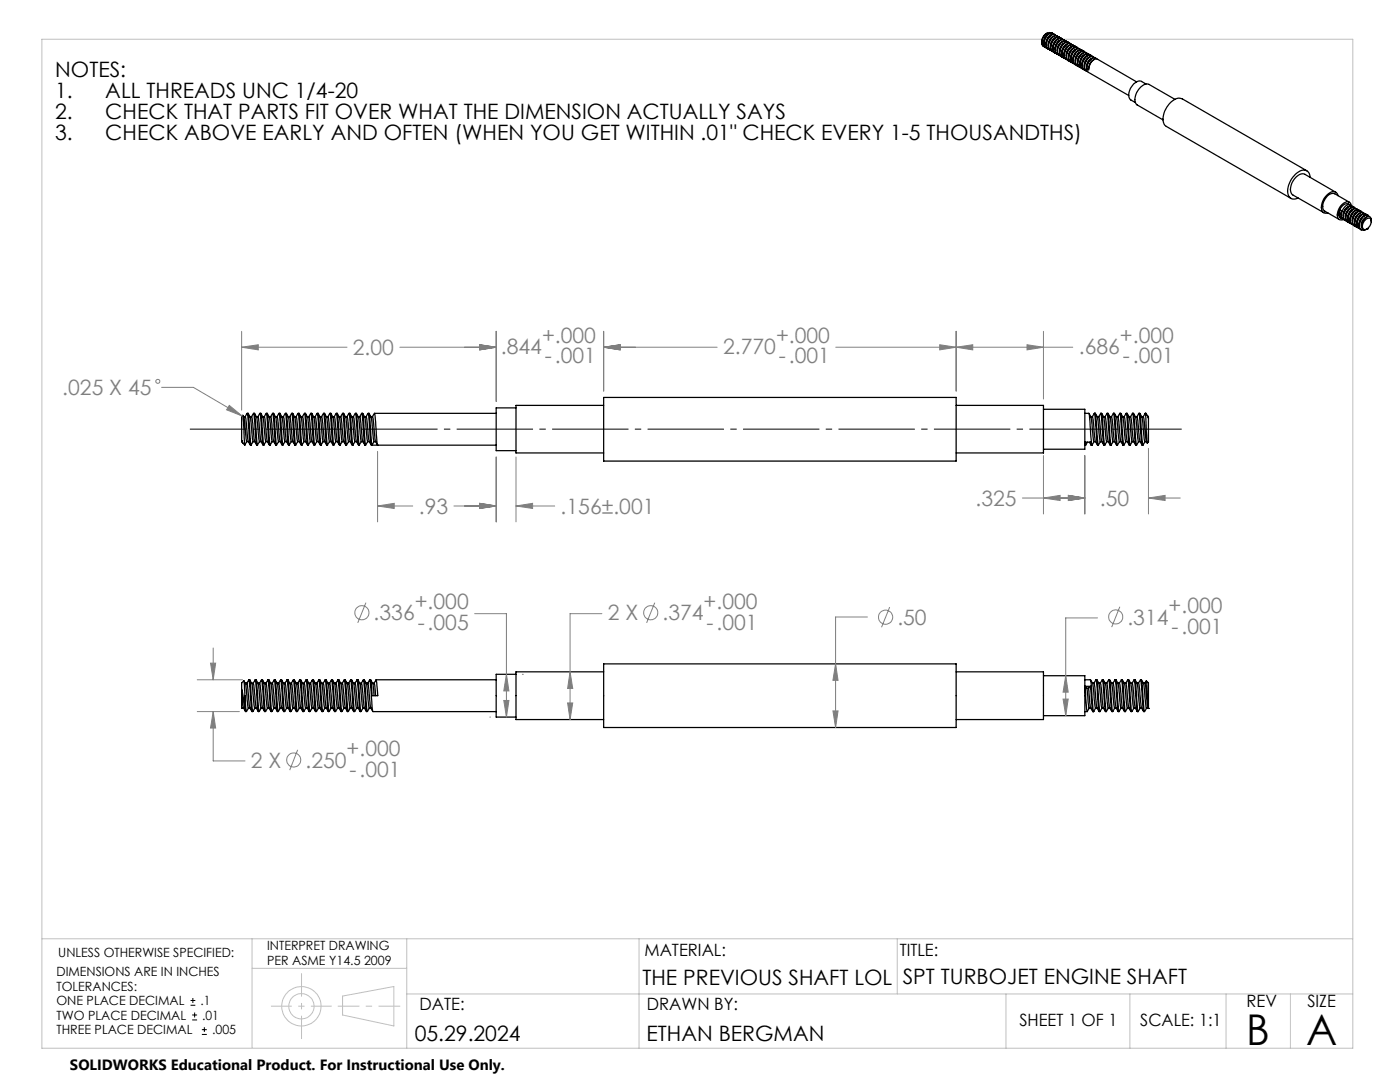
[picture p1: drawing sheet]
<svg xmlns="http://www.w3.org/2000/svg" width="279mm" height="216mm" viewBox="0 0 279 216" stroke-linecap="round" stroke-linejoin="round" font-family="sans-serif">
<g fill="none" stroke="#c0c0c0" stroke-width=".2">
<path d="M8.4 7.8h261.6v201.4h-261.6zM8.4 187.3h261.6M50.3 187.3v21.8M50.3 193.2h30.9M68.4 198.8l10.2-2v7.9l-10.2-2.2zM81.2 198.3h188.8M81.2 187.3v21.9M127.5 187.3v21.9M179.1 187.3v11M200.8 198.3v10.9M225.5 198.3v10.9M244.7 198.3v10.9"/>
<path d="M257.5 198.3v10.9"/>
<circle cx="60.2" cy="200.8" r="2.53"/>
<circle cx="60.2" cy="200.8" r="3.9"/>
</g>
<path d="M60.2 194.2v13.1" fill="none" stroke="#c0c0c0" stroke-width=".2" stroke-dasharray="15.2 1.3 1.3 1.3" stroke-dashoffset="10.6" stroke-linecap="butt"/>
<path d="M54.1 200.8h12.1" fill="none" stroke="#c0c0c0" stroke-width=".2" stroke-dasharray="15.2 1.3 1.3 1.3" stroke-dashoffset="11.1" stroke-linecap="butt"/>
<path d="M67.4 200.8h12.5" fill="none" stroke="#c0c0c0" stroke-width=".2" stroke-dasharray="15.2 1.3 1.3 1.3" stroke-dashoffset="10.9" stroke-linecap="butt"/>
<g fill="none" stroke="#000" stroke-width=".25">
<path d="M207.9 8.5l.1 .5 .2 .2M207.9 8.5v.1a.67 .67 0 0 0 .6 .7M208.2 9.2h.1M208.2 9.2l.1 .1M209 6.6a1.91 1.91 0 0 0-1.1 1.9M209.3 6.8a1.69 1.69 0 0 0-1 1.8M209.7 6.6a1.65 1.65 0 0 0-1.8 1.9M209.7 7a1.78 1.78 0 0 0-.9 1.8M210.1 6.7l-.1-.1a1.95 1.95 0 0 0-1.5 2.8l.2 .1M210.1 7.3a1.93 1.93 0 0 0-.9 1.8M210.3 6.8a.78 .78 0 0 0-1.3 .3 1.67 1.67 0 0 0-.2 2.5h.2M210.6 6.9h-.1a1.5 1.5 0 0 0-1.7 1.5 1.11 1.11 0 0 0 .4 1.4"/>
<path d="M210.6 7.5a1.82 1.82 0 0 0-.9 1.8M210.7 7.1l-.1-.1a1.11 1.11 0 0 0-1.4 .7 1.36 1.36 0 0 0 .2 2.1M211 7.2a1.55 1.55 0 0 0-1.7 1.4 1.16 1.16 0 0 0 .4 1.5M211 7.1v.1M211.1 7.8a1.78 1.78 0 0 0-1 1.8M211.2 7.3a.82 .82 0 0 0-1.3 .3 1.91 1.91 0 0 0-.4 2.3l.4 .2M211.5 7.4h-.1a1.86 1.86 0 0 0-1.7 2.5l.4 .4M211.5 8.1a1.76 1.76 0 0 0-1 1.7M211.6 7.6v-.1a1.08 1.08 0 0 0-1.5 .7 1.45 1.45 0 0 0 0 2.1l.2 .1M211.9 7.7l-.1-.1a1.92 1.92 0 0 0-1.7 2.3l.1 .3 .3 .4M211.9 8.3a1.82 1.82 0 0 0-.9 1.8M212.1 7.9l-.1-.1a1.13 1.13 0 0 0-1.5 .7 1.36 1.36 0 0 0 .2 2.1"/>
<path d="M212.3 7.9a1.5 1.5 0 0 0-1.7 1.5 1.11 1.11 0 0 0 .4 1.4M212.3 7.9h.1M212.4 8.6a1.93 1.93 0 0 0-.9 1.8M212.5 8.1l-.1-.1a1.05 1.05 0 0 0-1.4 .7 1.4 1.4 0 0 0 .2 2.2M212.8 8.2h-.1a1.86 1.86 0 0 0-1.6 2.5l.4 .4M212.9 8.9a1.68 1.68 0 0 0-1 1.7M213 8.4l-.1-.1a1.04 1.04 0 0 0-1.4 .7 1.5 1.5 0 0 0 0 2.1h.2M213.3 8.5l-.1-.1a1.87 1.87 0 0 0-1.7 2.6l.4 .4M213.3 9.1a1.82 1.82 0 0 0-1 1.8M213.4 8.6v-.1a1.13 1.13 0 0 0-1.5 .7 1.36 1.36 0 0 0 .2 2.2M213.6 8.7a1.58 1.58 0 0 0-1.6 1.5 1.11 1.11 0 0 0 .3 1.4M213.6 8.7h.1"/>
<path d="M213.7 9.3a1.93 1.93 0 0 0-.9 1.8M213.9 8.9l-.1-.1a1.07 1.07 0 0 0-1.5 .7 1.4 1.4 0 0 0 .2 2.2M214.1 9a1.2 1.2 0 0 0-1.5 1 1.28 1.28 0 0 0 .2 1.9M214.2 9.6a1.69 1.69 0 0 0-.9 1.8M214.3 9.2a.74 .74 0 0 0-1.3 .3 1.64 1.64 0 0 0-.1 2.4h.1M214.6 9.2h-.1a1.87 1.87 0 0 0-1.6 2.5l.3 .4M214.7 9.9a1.69 1.69 0 0 0-1 1.8M214.7 9.4v-.1a1.26 1.26 0 0 0-1.7 1.1 1.19 1.19 0 0 0 .5 1.8M215 9.5h-.1a1.58 1.58 0 0 0-1.6 1.4 1.11 1.11 0 0 0 .4 1.5M215 9.5h.1M215.1 10.1a1.93 1.93 0 0 0-1 1.8M215.2 9.7v-.1a1.06 1.06 0 0 0-1.5 .7 1.37 1.37 0 0 0 .2 2.2"/>
<path d="M215.5 9.8l-.1-.1a1.5 1.5 0 0 0-1.6 1.5 1.11 1.11 0 0 0 .3 1.4M215.5 10.4a1.82 1.82 0 0 0-.9 1.8M215.7 9.9a.74 .74 0 0 0-1.3 .3 1.64 1.64 0 0 0-.2 2.5h.1M215.9 10a1.2 1.2 0 0 0-1.5 1.1 1.3 1.3 0 0 0 .2 1.8M216 10.7a1.69 1.69 0 0 0-.9 1.8M216.1 10.2a.6 .6 0 0 0-1 0 1.95 1.95 0 0 0-.6 2.6l.3 .2M216.3 10.3a1.54 1.54 0 0 0-1.6 1.4 1.11 1.11 0 0 0 .3 1.5M216.3 10.2l.1 .1M216.5 10.9a1.87 1.87 0 0 0-1 1.8M216.5 10.4a1.08 1.08 0 0 0-1.5 .7 1.45 1.45 0 0 0 .1 2.1h.2M216.9 10.5h-.2a1.88 1.88 0 0 0-1.3 2.9h.1M216.9 13.7l.4 .2a1.82 1.82 0 0 1 1.7-2.1l7.8 4.5"/>
<path d="M216.9 11.2a1.82 1.82 0 0 0-1 1.8M217 10.7a.74 .74 0 0 0-1.3 .3 1.64 1.64 0 0 0-.2 2.4l.2 .1M217.3 10.8a1.2 1.2 0 0 0-1.6 1.1 1.39 1.39 0 0 0 .2 1.8M217.3 11.4a1.82 1.82 0 0 0-.9 1.8M217.5 11l-.1-.1a1.11 1.11 0 0 0-1.5 .7 1.4 1.4 0 0 0 .2 2.2M217.7 11a1.33 1.33 0 0 0-1.6 1.1l-.1 .4a1.06 1.06 0 0 0 .4 1.4M217.8 11.7a1.78 1.78 0 0 0-.9 1.8M217.9 11.2a.82 .82 0 0 0-1.3 .3 2.01 2.01 0 0 0-.4 2.3l.4 .2M218.2 11.3h-.1a1.86 1.86 0 0 0-1.6 2.5l.3 .4M218.2 12a1.8 1.8 0 0 0-.9 1.7h-.4M218.3 11.5a.74 .74 0 0 0-1.2 .3 1.72 1.72 0 0 0-.2 2.4l.1 .1M218.7 11.6l-.1-.1a1.58 1.58 0 0 0-1.7 1.5 1.31 1.31 0 0 0 .3 1.4l8 4.7"/>
<path d="M218.8 11.7v-.1a1.51 1.51 0 0 0-1.8 1.5l-.1 .6M228.7 16.8l-.9-.5a1.63 1.63 0 0 0-2 1 1.92 1.92 0 0 0-.1 2.7l.9 .5M234.5 19.8l-5.2-2.9a1.95 1.95 0 0 0-2.3 1.2 2.08 2.08 0 0 0 0 2.9l5.1 2.9M260.8 34.1l-24.9-14.4a2.39 2.39 0 0 0-2.7 1.3 3.8 3.8 0 0 0-.8 4l25.2 14.6M261.5 35.4a1.43 1.43 0 0 0-1-1.4 1.43 1.43 0 0 0-1.6 .5 4.7 4.7 0 0 0-1.8 4.3 1.26 1.26 0 0 0 2 .7M266.6 38.3l-6.2-3.5a1.97 1.97 0 0 0-2.3 1.3 2.13 2.13 0 0 0-.1 2.8l6.2 3.5M267 39.1a.99 .99 0 0 0-.7-.9 .99 .99 0 0 0-1 .4 3.2 3.2 0 0 0-1.4 3.6 .96 .96 0 0 0 1.1 .3M267.7 42.1l-.1 .7M267.8 43.6a1.26 1.26 0 0 1-.4-1.8l.4 .3a1.28 1.28 0 0 0 .3 1.7M269.1 41.3a1.73 1.73 0 0 0-1 1.8M269.3 40.4l-2.9-1.7a1.75 1.75 0 0 0-2.1 1.2 1.76 1.76 0 0 0 .1 2.2l2.9 1.7M269.3 44.5l.1 .1"/>
<path d="M269.4 40.9a1.24 1.24 0 0 0-1.9 .7 1.42 1.42 0 0 0 .1 1.9M269.5 41.5a1.87 1.87 0 0 0-1 1.8M269.6 41.1a.94 .94 0 0 0-1.5 .5 1.7 1.7 0 0 0-.1 2.1l.3 .2M269.7 41.1a.89 .89 0 0 0-.6-.8 .89 .89 0 0 0-1 .3 2.44 2.44 0 0 0-.9 3.2h.9M269.9 41.2a1.29 1.29 0 0 0-1.5 .9 1.37 1.37 0 0 0 .1 1.9M270 41.8a1.85 1.85 0 0 0-1 1.8M270.1 41.3a.72 .72 0 0 0-1.3 .3l-.3 .3a1.7 1.7 0 0 0 0 2.1l.2 .1M270.3 41.4a1.18 1.18 0 0 0-1.5 .9 1.41 1.41 0 0 0 .2 2M270.4 42.1a1.86 1.86 0 0 0-1 1.7M270.5 41.6a.98 .98 0 0 0-1.5 .6l-.2 .3a1.22 1.22 0 0 0 .4 1.9M270.7 41.7a1.42 1.42 0 0 0-1.6 1.1l-.1 .8a.82 .82 0 0 0 .4 .9M270.7 41.6l.1 .1"/>
<path d="M270.8 42.3a1.92 1.92 0 0 0-.9 1.8M271 41.8h-.1a.95 .95 0 0 0-1.4 .6 1.7 1.7 0 0 0-.2 2.1l.3 .1M271.2 41.9a1.15 1.15 0 0 0-1.4 .8 1.42 1.42 0 0 0 .1 2.1M271.3 42.6a1.8 1.8 0 0 0-1 1.7M271.4 42.1a.9 .9 0 0 0-1.5 .6l-.2 .3a1.17 1.17 0 0 0 .4 1.9M271.7 42.2h-.1a1.84 1.84 0 0 0-1.7 2l.1 .6 .3 .3M271.8 42.8a1.71 1.71 0 0 0-1 1.8M271.9 42.4a.98 .98 0 0 0-1.6 .5 1.7 1.7 0 0 0 0 2.1l.2 .2M272.1 42.4h-.1a1.86 1.86 0 0 0-1.7 1.9 1.04 1.04 0 0 0 .5 1M272.2 43.1a1.84 1.84 0 0 0-1 1.8M272.3 44.1a.77 .77 0 0 1 1.3-.3 1.6 1.6 0 0 1-1.4 2 1.12 1.12 0 0 1 .1-1.7zM272.3 42.6a.98 .98 0 0 0-1.5 .6 1.48 1.48 0 0 0 .1 2.2h.1"/>
<path d="M272.6 42.7h-.1a1.75 1.75 0 0 0-1.7 1.8 .93 .93 0 0 0 .4 1.1M272.7 42.9a.9 .9 0 0 0-1.4 .6 1.45 1.45 0 0 0 .1 2.1M272.7 43.3a1.65 1.65 0 0 0-.9 2.1M272.8 45.7h.1M273 43v-.1a1.72 1.72 0 0 0-1.7 1.8 1.08 1.08 0 0 0 .4 1.2M273.2 43.2a.73 .73 0 0 0-1.2 .2l-.5 .7a1.19 1.19 0 0 0 .4 1.8l.6-.1M273.6 43.7v.6M273.7 44.1a.66 .66 0 0 0-.9-.8 2.22 2.22 0 0 0-1 2.2 .61 .61 0 0 0 1 .2M120.5 79.3h70.3v12.7h-70.3zM48.2 87.8l.3 .6M48.2 87.8l.1 .3M48.2 88.1h.1"/>
<path d="M48.2 88.1l.2 .2M48.5 82.9a.83 .83 0 0 0-.3 .9v4M48.5 88.4l.4 .4M48.6 83.1h.3M48.6 83.2l.6 4.9M48.6 83.2l-.1-.3 .4 5.9M48.9 83.2l.7 4.9M49.2 88.1h.4l.4 .7M49.2 88.1l-.4 .7M49.3 82.5l-.4 .6M49.5 82.5l.6 6.3 .4-.7M49.5 82.5h-.1l.4 5.6 .2 .7h.1"/>
<path d="M49.5 82.5l.4 .7M49.9 83.1h.3M49.9 83.2l.6 4.9M50.2 83.2l.6 4.9M50.5 88.1h.3l.4 .7M50.6 82.5l-.4 .6M50.8 82.5h-.2l.5 5.6 .2 .7M50.8 82.5l.6 6.3h-.1M50.8 82.5l.4 .7M51.2 83.1h.3M51.2 83.2l.6 4.9M51.5 83.2l.6 4.9"/>
<path d="M51.8 88.1h.3l.4 .7M51.8 88.1l-.4 .7M51.9 82.5l-.4 .6M52 82.5h-.1l.5 5.6 .1 .7h.2l-.7-6.3M52.1 82.5l.4 .7M52.5 83.1h.2M52.5 83.2l.6 4.9M52.7 83.2l.7 4.9M53.1 88.1h.3l.4 .7M53.1 88.1l-.5 .7M53.1 82.5l-.4 .6M53.3 82.5l.6 6.3 .4-.7"/>
<path d="M53.3 82.5h-.1l.4 5.6 .2 .7M53.3 82.5l.4 .7M53.7 83.1h.3M53.7 83.2l.6 4.9M53.8 88.8h.1M54 83.2l.6 4.9M54.3 88.1h.3l.4 .7M54.4 82.5l-.4 .6M54.6 82.5l.6 6.3 .4-.7M54.6 82.5h-.2l.5 5.6 .1 .7h.2M54.6 82.5l.4 .7M55 83.1h.3"/>
<path d="M55 83.2l.6 4.9M55.3 83.2l.6 4.9M55.6 88.1h.3l.4 .7M55.7 82.5l-.4 .6M55.7 82.5l.5 5.6 .1 .7h.2M55.7 82.5h.1M55.8 82.5l.6 6.3 .5-.7M55.9 82.5l.4 .7M56.3 83.1h.3M56.3 83.2l.6 4.9M56.6 83.2l.6 4.9M56.9 88.1h.3l.4 .7"/>
<path d="M56.9 82.5l-.3 .6M57.1 82.5l.6 6.3M57.5 83.2l-.4-.7h-.1l.4 5.6 .2 .7h.1M57.5 83.1h.3M57.5 83.2l.6 4.9M57.8 83.2l.7 4.9M58.1 88.1h.4l.3 .7M58.1 88.1l-.4 .7M58.2 82.5l-.4 .6M58.2 82.5l.5 5.6 .1 .7h.2l-.6-6.3M58.2 82.5h.2M58.4 82.5l.4 .7"/>
<path d="M58.8 83.1h.3M58.8 83.2l.6 4.9M59.1 83.2l.6 4.9M59.4 88.1h.3l.4 .7M59.4 88.1l-.4 .7M59.5 82.5l-.4 .6M59.7 82.5l.6 6.3M60.1 83.2l-.4-.7h-.2l.5 5.6 .1 .7h.2M60.1 83.1h.3M60.1 83.2l.6 4.9M60.4 83.2l.6 4.9M60.7 88.1h.3l.4 .7"/>
<path d="M60.7 88.1l-.4 .7M60.7 82.5l-.3 .6M60.8 82.5l.4 5.6 .2 .7h.2M60.8 82.5h.1M60.9 82.5l.6 6.3 .4-.7M61 82.5l.3 .7M61.3 83.1h.3M61.3 83.2l.6 4.9M61.6 83.2l.7 4.9M61.9 88.1h.4l.4 .7M62 82.5l-.4 .6M62.2 82.5l.6 6.3"/>
<path d="M62.6 83.2l-.4-.7h-.1l.4 5.6 .2 .7M62.6 83.1h.3M62.6 83.2l.6 4.9M62.7 88.8h.1M62.9 83.2l.6 4.9M63.2 88.1h.3l.4 .7M63.2 88.1l-.4 .7M63.3 82.5l-.4 .6M63.5 82.5h-.2l.5 5.6 .1 .7h.2l-.6-6.3M63.5 82.5l.4 .7M63.9 83.1h.3M63.9 83.2l.6 4.9"/>
<path d="M64.2 83.2l.6 4.9M64.5 88.1h.3l.4 .7M64.5 88.1l-.4 .7M64.6 82.5l-.4 .6M64.7 82.5h-.1l.5 5.6 .1 .7M64.7 82.5l.7 6.3h-.2M64.8 82.5l.4 .7M65.2 83.1h.2M65.2 83.2l.6 4.9M65.4 83.2l.7 4.9M65.8 88.1h.3l.4 .7M65.8 88.1l-.5 .7"/>
<path d="M65.8 82.5l-.4 .6M66 82.5l.6 6.3 .4-.7M66 82.5h-.1l.4 5.6 .2 .7h.1M66 82.5l.4 .7M66.4 83.1h.3M66.4 83.2l.6 4.9M66.7 83.2l.6 4.9M67 88.1h.3l.4 .7M67.1 82.5l-.4 .6M67.3 82.5l.6 6.3 .4-.7M67.3 82.5h-.2l.5 5.6 .2 .7M67.3 82.5l.4 .7"/>
<path d="M67.7 83.1h.3M67.7 83.2l.6 4.9M67.8 88.8h.1M68 83.2l.6 4.9M68.3 88.1h.3l.4 .7M68.4 82.5l-.4 .6M68.5 82.5l.6 6.3 .5-.7M68.5 82.5h-.1l.5 5.6 .1 .7h.2M68.6 82.5l.4 .7M69 83.1h.3M69 83.2l.6 4.9M69.3 83.2l.6 4.9"/>
<path d="M69.6 88.1h.3l.4 .7M69.6 82.5l-.3 .6M69.7 82.5l.4 5.6 .2 .7h.1l-.6-6.3M69.7 82.5h.1M69.8 82.5l.4 .7M70.2 83.1h.3M70.2 83.2l.6 4.9M70.5 83.2l.7 4.9M70.8 88.1h.4l.3 .7M70.8 88.1l-.4 .7M70.9 82.5l-.4 .6M71.1 82.5l.6 6.3"/>
<path d="M71.5 83.2l-.4-.7h-.2l.5 5.6 .1 .7h.2M71.5 83.1h.3M71.5 83.2l.6 4.9M71.8 83.2l.6 4.9M72.1 88.1h.3l.4 .7M72.1 88.1l-.4 .7M72.2 82.5l-.4 .6M72.2 82.5l.5 5.6 .1 .7h.2M72.2 82.5h.2M72.4 82.5l.6 6.3 .4-.7M72.4 82.5l.4 .7M72.8 83.1h.3"/>
<path d="M72.8 83.2l.6 4.9M73.1 83.2l.6 4.9M73.4 88.1h.3l.4 .7M73.4 82.5l-.3 .6M73.6 82.5l.6 6.3 .4-.7M74 83.2l-.3-.7h-.2l.4 5.6 .2 .7h24.9M74 83.1h.3M74 83.2l.6 4.9M74.3 83.2l.7 4.9M74.6 88.1h.4l.4 .7M74.7 82.5l-.4 .6M74.8 82.5l.6 6.3"/>
<path d="M74.8 82.5h24.2M103 81.4h-4v8.5h4M120.5 80.9h-17.5v9.5h17.5M190.8 80.9h17.4v9.5h-17.4M208.2 81.7h8.3v7.9h-8.3M216.5 88.8h.2M216.5 82.5h.8M216.7 88.8l-.2-.6h1.2l.1 .6M217 88.2l-.3 .6M217.3 82.5a4.2 4.2 0 0 1 .7 2.8l.3 2.8M217.3 82.5l.6 6.3M217.4 88.2l.4 .6"/>
<path d="M217.7 83.1h.3l.2 .6 .4 4.4M217.8 88.8h.1M218.3 88.1l-.4 .7M218.3 88.1h.3M218.4 82.5l-.4 .7M218.4 82.5l.6 6.3M218.4 82.5h.1M218.4 82.5h.2M218.6 82.5l.4 .7M218.6 82.5l.6 6.3M218.6 88.1l.4 .7M219 83.1l.4 .2 .2 1.8a6.5 6.5 0 0 0 .7 3.7"/>
<path d="M219 83.2l.6 4.9M219 88.8h.2M219.6 88.1l-.4 .7M219.6 88.1h.3M219.7 82.5l-.4 .6M219.7 82.5l.6 6.3M219.7 82.5h.2M219.9 82.5l.2 .3a9.2 9.2 0 0 1 .5 3.9l.3 1.4M219.9 82.5l.6 6.3M220.2 83.1h.4l.1 .4 .5 4.6M220.3 88.8h.2M220.3 88.8h.1"/>
<path d="M220.9 88.1l-.4 .7M220.9 88.1h.3M220.9 82.5l-.4 .6M220.9 82.5l.7 6.3M220.9 82.5h.2M221.1 82.5l.4 .7M221.1 82.5l.7 6.3M221.2 88.1l.4 .7M221.5 83.1h.3l.2 .6 .4 4.4M221.5 83.2l.6 4.9M221.6 88.8h.2M222.1 88.1l-.3 .7"/>
<path d="M222.1 88.1h.3M222.2 82.5l-.4 .7M222.2 82.5l.6 6.3M222.2 82.5h.2M222.2 82.5h.1M222.4 82.5a5.4 5.4 0 0 1 .7 3.2l.3 2.4M222.4 82.5l.6 6.3M222.4 88.1l.4 .7h.2M222.8 83.1h.3l.1 .2 .5 4.8M223.4 88.1l-.4 .7M223.4 88.1h.3M223.5 82.5l-.4 .7"/>
<path d="M223.5 82.5l.6 6.3M223.5 82.5h.2M223.7 82.5l.4 .7M223.7 82.5l.6 6.3M223.7 88.1l.4 .7M224 83.1h.4l.1 .4 .1 1.4a10.2 10.2 0 0 0 .6 3.6l.2 .3M224.1 83.2l.6 4.9M224.1 88.8h.2M224.1 88.8h.1M224.7 88.1l-.4 .7M224.7 88.1h.3M224.8 82.5l-.5 .6"/>
<path d="M224.8 82.5l.6 6.3M224.8 82.5h.1M224.9 82.5a5.4 5.4 0 0 1 .7 3.4l.4 2.2M224.9 82.5l.7 6.3M225.3 83.1h.3M225.4 88.8h.2M225.6 83.2l.6 4.9M226 88.1l-.4 .7M226 88.1h.2M226 82.5l-.4 .6M226 82.5l.7 6.3M226 82.5h.2"/>
<path d="M226 82.5h.1M226.2 82.5l.4 .7M226.2 82.5l.6 6.3M226.2 88.1l.5 .7M226.6 83.1h.3l.1 .2 .5 4.8M226.6 83.2l.6 4.9M226.7 88.8h.1M227.2 88.1l-.4 .7M227.2 88.1h.3M227.3 82.5l-.4 .7M227.3 82.5l.6 6.3M227.3 82.5h.2"/>
<path d="M227.5 82.5a4.2 4.2 0 0 1 .6 2.9l.4 2.7M227.5 82.5l.6 6.3M227.5 88.1l.4 .7M227.9 83.1h.3M227.9 88.8h.2M228.2 83.1l.6 5M228.5 88.1h.3M228.5 88.1l-.4 .7M228.6 82.5l-.5 .6M228.6 82.5h.1M228.6 82.5l.4 5.9 .2-.2v-4.7M228.6 82.5l.5 .5 .1 .5"/>
<path d="M228.8 88.1l.2 .3M229 82.9l.2 .6M229.1 83.1l.1 .1M48.2 137.5l.7 3.5M48.2 137.5v-.4a1.02 1.02 0 0 1 .5-1.2l.2 2.9M48.2 137.9l.4 3.4M48.2 137.5v.4M48.2 137.9v3.2M48.7 135.9l.1 .1a8.9 8.9 0 0 1 .5 3.6l.3 1.7h.3l.4 .7M48.9 138.8l.2 3.1 .5-.6M48.9 138.8v2.2M49 136.3h.2"/>
<path d="M49.2 136.3l.7 5M49.6 135.7l-.4 .8M49.8 135.6h-.1l.4 5.5 .1 .8 .2 .1M50.2 136.3h.3M50.5 136.3l.7 5M50.9 135.7l-.4 .8M51.1 135.6h-.2l.5 5.5 .1 .8 .2 .1M51.5 136.3h.3M51.8 136.3l.6 5M52.1 135.7l-.3 .8M52.4 135.6h-.2l.5 5.5 .1 .8 .2 .1M52.8 136.3h.3"/>
<path d="M53.1 136.3l.6 5M53.4 135.7l-.4 .8M53.6 135.6h-.1l.4 5.5 .1 .8 .3 .1M53.7 135.6l.1 .4a8.9 8.9 0 0 1 .6 3.6l.2 1.7h.4l.4 .7M53.7 135.6l.6 6.4M54 136.3h.3M54.3 136.3l.7 5M54.7 135.7l-.4 .8M54.9 135.6h-.1l.4 5.5 .1 .8 .2 .1M55.3 136.3h.3M55.6 136.3l.6 5M56 135.7l-.4 .8"/>
<path d="M56.2 135.6h-.2l.5 5.5 .1 .8 .2 .1M56.2 135.6l.2 .4a8.9 8.9 0 0 1 .5 3.6l.3 1.7h.3l.4 .7M56.2 135.6l.6 6.4M56.6 136.3h.3M56.9 136.3l.6 5M57.2 135.7l-.4 .8M57.4 135.6h-.1l.4 5.5 .2 .8 .2 .1M57.9 136.3h.2M58.1 136.3l.7 5M58.5 135.7l-.4 .8M58.7 135.6h-.1l.4 5.5 .1 .8 .2 .1M58.7 135.6l.2 .4a8.9 8.9 0 0 1 .6 3.6l.2 1.7h.3l.4 .7"/>
<path d="M58.7 135.6l.6 6.4M59.1 136.3h.3M59.4 136.3l.6 5M59.8 135.7l-.4 .8M60 135.6h-.2l.5 5.5 .1 .8 .2 .1M60 135.6l.2 .4a8.9 8.9 0 0 1 .5 3.6l.3 1.7-.4 .7-.1-.8zM60.4 136.3h.3M60.7 136.3l.6 5M61 135.7l-.4 .8M61.2 135.6h-.1l.5 5.5 .1 .8 .2 .1M61.7 136.3h.2M61.9 136.3l.7 5"/>
<path d="M62.3 135.7l-.4 .8M62.5 135.6h-.1l.4 5.5 .1 .8 .2 .1M62.9 136.3h.3M63.2 136.3l.7 5M63.6 135.7l-.4 .8M63.8 135.6h-.2l.5 5.5 .1 .8 .2 .1M64.2 136.3h.3M64.5 136.3l.6 5M64.8 135.7l-.3 .8M65.1 135.6h-.2l.5 5.5 .1 .8 .2 .1M65.5 136.3h.3M65.8 136.3l.6 5"/>
<path d="M66.1 135.7l-.4 .8M66.3 135.6h-.1l.4 5.5 .1 .8 .3 .1M66.7 136.3h.3M67 136.3l.7 5M67.4 135.7l-.4 .8M67.6 135.6h-.1l.4 5.5 .1 .8 .2 .1M67.6 135.6l.2 .4a8.9 8.9 0 0 1 .6 3.6l.2 1.7h.3l.4 .7M67.6 135.6l.6 6.4M68 136.3h.3M68.3 136.3l.6 5M68.7 135.7l-.4 .8M68.9 135.6h-.2l.5 5.5 .1 .8 .2 .1"/>
<path d="M69.3 136.3h.3M69.6 136.3l.6 5M69.9 135.7l-.4 .8M70.1 135.6h-.1l.4 5.5 .2 .8 .2 .1M70.2 135.6l.1 .4a8.9 8.9 0 0 1 .6 3.6l.3 1.7h.3l.4 .7M70.2 135.6l.6 6.4M70.6 136.3h.2M70.8 136.3l.7 5M71.2 135.7l-.4 .8M71.4 135.6h-.1l.4 5.5 .1 .8 .2 .1M71.8 136.3h.3M72.1 136.3l.6 5"/>
<path d="M72.5 135.7l-.4 .8M72.7 135.6h-.2l.5 5.5 .1 .8 .2 .1M72.7 135.6l.2 .4a8.9 8.9 0 0 1 .5 3.6l.3 1.7h.3l.4 .7M72.7 135.6l.6 6.4M73.1 136.3h.3M73.4 136.3l.6 5M73.7 135.7l-.4 .8M73.9 135.6h-.1l.6 6.4h24.6M74.4 136.3h.2M74.6 136.3l.4 2.5M75 135.7l-.4 .8M99 135.6h-23.9l.3 3.2h-1.1l-.3-3.2a4.9 4.9 0 0 1 .6 3.2"/>
<path d="M103 134.5h-4v8.6h4M120.5 132.5h70.3v12.7h-70.3zM120.5 134.1h-17.5v9.5h17.5M190.8 134.1h17.4v9.5h-17.4M208.2 134.8h8.3v8h-8.3M216.5 135.6h1.1M216.5 136.9l.5 5.1h-.5M216.5 136.9h1.2M216.5 136.9l.4 .4M216.9 137.3l.5 4M216.9 137.3h.3M217.2 137.3l.5 4"/>
<path d="M217.6 135.6a5.4 5.4 0 0 1 .7 3.3l.4 2.4M217.6 135.6l.7 6.4h-.2M217.7 136.9l.4 5.1M217.7 136.9l-.5 .4M218 136.3h.3M218.3 136.3l.6 5M218.7 135.6l-.4 .7M218.7 135.6l.7 6.3M218.7 135.6h.2M218.9 135.6l.6 6.4h-.1l-.5-.7M218.9 135.6l.2 .4a9.2 9.2 0 0 1 .6 3.9l.2 1.4M219.3 136.3h.3"/>
<path d="M219.6 136.3l.6 5M220 135.6l-.4 .7M220 135.6l.6 6.4M220 135.6h.2M220.2 135.6l.6 6.4h-.2l-.4-.7M220.2 135.6a4.2 4.2 0 0 1 .6 2.9l.4 2.8M220.6 136.3h.3M220.9 136.3l.6 5M221.3 135.6l.6 6.4-.4-.7h-.3M221.3 135.6l-.5 .7M221.3 135.6h.1M221.3 135.6l-.1 .1"/>
<path d="M221.4 135.6a5.4 5.4 0 0 1 .7 3.3l.4 2.4M221.4 135.6l.7 6.4h-.2M221.8 136.3h.3M222.5 135.6l-.4 .7 .2 .9 .4 4.1M222.5 135.7l.6 6.3M222.5 135.6h.2M222.7 135.6l.6 6.4h-.1l-.5-.7h-.2M222.7 135.6a4.6 4.6 0 0 1 .7 3l.3 2.7M223.1 136.3h.3l.1 .4 .5 4.6M223.8 135.6l-.4 .7M223.8 135.6l.6 6.4M223.8 135.6h.2"/>
<path d="M224 135.6l.6 6.4h-.2l-.4-.7M224 135.6a5.5 5.5 0 0 1 .7 3.5l.3 2.2M224.7 136.3l.6 5M225.1 135.6l-.5 .7h-.2M225.1 135.6l.6 6.4M225.1 135.6h.1M225.2 135.6a5.2 5.2 0 0 1 .8 3.3l.3 2.4M225.2 135.6l.7 6.4h-.2M225.6 136.3h.4M226 136.3l.6 5M226.3 135.6l-.4 .7M226.3 135.7l.6 6.3"/>
<path d="M226.3 135.6h.2M226.5 135.6a4.2 4.2 0 0 1 .7 3l.3 2.7M226.5 135.6l.7 6.4h-.2M226.9 136.3h.3M227.6 135.6l-.4 .7M227.6 135.7l.6 6.3M227.6 135.6h.2M227.8 135.6l.6 6.4h-.2a5.5 5.5 0 0 1-.7-3.4l-.3-2.3M227.8 135.6a5.3 5.3 0 0 1 .7 3.4l.3 2.3M228.2 136.3h.3M228.5 136.3l.3-.4 .4 5.4M228.5 136.3l.6 5"/>
<path d="M228.8 135.9a1.13 1.13 0 0 1 .4 1.2v4.3M48.2 141.1l.1 .2h.3l.4 .7M48.2 141.1l.1 .3M48.2 141.4h.1M48.3 141.3v.1M48.9 141l.1 .9 .2 .1M50.4 142l-.6-6.4 .2 .4a8.9 8.9 0 0 1 .6 3.6l.2 1.7h.4l.3 .7M50.9 141.3l-.4 .7M52.1 141.3l-.4 .7-.6-6.4 .2 .4a8.9 8.9 0 0 1 .6 3.6l.2 1.7h.3l.4 .7M53 142l-.6-6.4 .2 .4a8.9 8.9 0 0 1 .5 3.6l.3 1.7h.3l.4 .7M53.4 141.3l-.4 .7M54.7 141.3l-.4 .7"/>
<path d="M55.9 141.3h.3l.4 .7M55.9 141.3l-.2-1.7a8.2 8.2 0 0 0-.8-4l.6 6.4M56 141.3l-.4 .7M57.2 141.3l-.4 .7M58.5 141.3h.3l.4 .7M58.5 141.3l-.3-1.7a8.2 8.2 0 0 0-.7-4l.6 6.4M58.5 141.3l-.4 .7M59.8 141.3l-.4 .7M61 141.3h.3l.4 .7M61.9 142l-.6-6.4 .2 .4a8.9 8.9 0 0 1 .5 3.6l.3 1.7h.3l.4 .7M62.3 141.3l-.4 .7M63.6 141.3l-.5 .7-.6-6.4 .2 .4a8.9 8.9 0 0 1 .6 3.6l.2 1.7h.4l.3 .7"/>
<path d="M64.4 142l-.6-6.4 .2 .4a8.9 8.9 0 0 1 .6 3.6l.2 1.7h.3l.4 .7M64.8 141.3l-.3 .7M66.1 141.3l-.4 .7-.6-6.4 .2 .4a8.9 8.9 0 0 1 .5 3.6l.3 1.7h.3l.4 .7M67 142l-.6-6.4 .1 .4a8.9 8.9 0 0 1 .6 3.6l.2 1.7h.4l.4 .7M67.4 141.3l-.4 .7M68.7 141.3l-.4 .7M69.9 141.3h.3l.4 .7M69.9 141.3l-.3-1.7a8.2 8.2 0 0 0-.7-4l.6 6.4M69.9 141.3l-.4 .7M71.2 141.3l-.4 .7M72.4 141.3h.3l.4 .7M72.4 141.3l-.2-1.7a8.2 8.2 0 0 0-.8-4l.6 6.4"/>
<path d="M72.5 141.3l-.4 .7M73.7 141.3l-.4 .7M217.4 141.3h.3l.4 .7M217.4 141.3l-.4 .7M218.1 142h.1M218.7 141.3l-.4 .7M218.7 141.3h.3M219.9 141.3l-.4 .7M219.9 141.3h.3M221.2 141.3l-.4 .7M222.5 141.3l-.4 .7M223.7 141.3l-.4 .7"/>
<path d="M223.7 141.3h.3M225 141.3h.3l.4 .7M225 141.3l-.4 .7M226.3 141.3h.3l.4 .7M226.3 141.3l-.4 .7M227.5 141.3l-.3 .7M227.5 141.3h.4M228.8 141.3l-.4 .7M228.8 141.3l.3 .1M229.2 141.4h.1"/>
</g>
<g fill="none" stroke="#808080" stroke-width=".2">
<path d="M32.2 77.3h6.4l9.7 5.7M48.2 69.3l3.3-.5v1zM48.2 69.3h21.1M48.2 66.1v15.7M79.8 69.3h19.2M95.7 68.8l3.3 .5-3.3 .5zM99 66.1v14M120.5 69.3l3.3-.5v1zM120.5 66.1v11.9M120.5 69.3h22.6M166.8 69.3h47.3M187.5 68.8l3.3 .5-3.3 .5z"/>
<path d="M190.8 69.3l3.3-.5v1zM190.8 66.1v11.9M205 68.8l3.2 .5-3.2 .5zM208.2 66.1v13.5M45.8 80.9l2.5 2.1-3.1-1.2zM75.4 90.1v14M99 91.2v12.9M103 91.2v12.9M204 99.4h12.5M208.2 99.4l3.4-.6v1.1zM208.2 90.9v11.7M213.2 98.8l3.3 .6-3.3 .5z"/>
<path d="M216.5 90.9v11.7M229.2 99.4l3.3-.6v1.1zM229.2 99.4h6.3M229.2 89.5v13.1M75.4 101l3.3-.6v1.1zM75.4 101h7M90.6 101h8.4M95.7 100.4l3.3 .6-3.3 .5zM103 101l3.3-.6v1.1zM103 101h7.7M39.4 135.6h9M42 132.3h1l-.5 3.3z"/>
<path d="M42.5 129.3v6.3M73 120.3l-1.6 4M94.7 122.4h6.4v20.7M100.5 139.8h1.1l-.5 3.3zM101.1 134.5l.5 3.4h-1.1zM104.2 134.5h.1M113.8 134.1l.5 3.3h-1zM120.1 122.4h-6.3v21.2M130.7 120.3l-1.7 4M166.8 132.5l.5 3.2h-1.1zM173.1 123.1h-6.3v22.1M177.6 121.1l-1.7 4.1"/>
<path d="M212.2 139.5h1l-.5 3.3zM212.7 134.8l.5 3.3h-1zM219 123.3h-6.3v19.5M223.5 121.1l-1.6 4M39.4 142h8.4M42.5 142l.5 3.3h-1zM42.5 142v9.8h6.4M59.4 149.6l-1.6 4.1M97.8 143.1h.1M113.3 140.3h1l-.5 3.3zM166.2 141.9h1.1l-.5 3.3z"/>
<circle cx="31.5" cy="76.1" r=".39"/>
<circle cx="72.2" cy="122.3" r="1.41"/>
<circle cx="129.9" cy="122.3" r="1.41"/>
<circle cx="176.7" cy="123.2" r="1.41"/>
<circle cx="222.7" cy="123.1" r="1.41"/>
<circle cx="58.6" cy="151.6" r="1.42"/>
</g>
<path d="M37.9 85.6h197.9" fill="none" stroke="#000" stroke-width=".2" stroke-dasharray="15.2 1.3 1.3 1.3" stroke-dashoffset="3.9" stroke-linecap="butt"/>
<path d="M187.5 68.8l3.3 .5-3.3 .5zM120.5 69.3l3.3-.5v1zM120.5 69.3l3.3-.5v1zM95.7 68.8l3.3 .5-3.3 .5zM95.7 100.4l3.3 .6-3.3 .5zM103 101l3.3-.6v1.1zM45.8 80.9l2.5 2.1-3.1-1.2zM95.7 68.8l3.3 .5-3.3 .5zM48.2 69.3l3.3-.5v1zM95.7 100.4l3.3 .6-3.3 .5zM75.4 101l3.3-.6v1.1zM190.8 69.3l3.3-.5v1zM205 68.8l3.2 .5-3.2 .5zM208.2 99.4l3.4-.6v1.1zM213.2 98.8l3.3 .6-3.3 .5zM213.2 98.8l3.3 .6-3.3 .5zM229.2 99.4l3.3-.6v1.1zM42 132.3h1l-.5 3.3zM42.5 142l.5 3.3h-1zM101.1 134.5l.5 3.4h-1.1zM100.5 139.8h1.1l-.5 3.3zM113.8 134.1l.5 3.3h-1zM113.3 140.3h1l-.5 3.3zM166.8 132.5l.5 3.2h-1.1zM166.2 141.9h1.1l-.5 3.3zM212.7 134.8l.5 3.3h-1zM212.2 139.5h1l-.5 3.3z" fill="#808080"/>
<path d="M38 199.6h1M38.5 199.1v1M38 200.6h1M38.3 203.5h1M38.3 202.5h1M38.8 202v1M40.3 206.4h1M40.3 205.5h1M40.8 205v.9" fill="none" stroke="#000" stroke-width=".2"/>
<g font-size="8.5">
<text x="248.7" y="208.4">B</text>
<text x="260.7" y="208.4">A</text>
</g>
<g font-size="4.2">
<text x="11" y="15.4">NOTES:</text>
<text x="11" y="19.6">1.</text>
<text x="11" y="23.7">2.</text>
<text x="21" y="19.6">ALL THREADS UNC 1/4-20</text>
<text x="21" y="23.7">CHECK THAT PARTS FIT OVER WHAT THE DIMENSION ACTUALLY SAYS</text>
<text x="11" y="27.9">3.</text>
<text x="21" y="27.9">CHECK ABOVE EARLY AND OFTEN (WHEN YOU GET WITHIN .01&quot; CHECK EVERY 1-5 THOUSANDTHS)</text>
<text x="128.2" y="196.6">THE PREVIOUS SHAFT LOL</text>
<text x="180.2" y="196.4">SPT TURBOJET ENGINE SHAFT</text>
<text x="82.8" y="207.8">05.29.2024</text>
<text x="129" y="207.8">ETHAN BERGMAN</text>
</g>
<g font-size="4.2" fill="#808080">
<text x="70.4" y="70.9">2.00</text>
<text x="100" y="70.6">.844</text>
<text x="108.2" y="68.4">+.000</text>
<text x="144.3" y="70.6">2.770</text>
<text x="154.9" y="68.4">+.000</text>
<text x="215.3" y="70.6">.686</text>
<text x="223.5" y="68.4">+.000</text>
<text x="108.8" y="72.5">-.001</text>
<text x="155.5" y="72.5">-.001</text>
<text x="224.1" y="72.5">-.001</text>
<text x="12.4" y="78.8">.025 X 45</text>
<text x="194.7" y="100.9">.325</text>
<text x="219.5" y="100.9">.50</text>
<text x="83.6" y="102.5">.93</text>
<text x="111.9" y="102.5">.156±.001</text>
<text x="74.6" y="123.8">.336</text>
<text x="82.8" y="121.5">+.000</text>
<text x="83.4" y="125.6">-.005</text>
<text x="121.3" y="123.8">2 X</text>
<text x="132.2" y="123.8">.374</text>
<text x="140.4" y="121.5">+.000</text>
<text x="141" y="125.6">-.001</text>
<text x="179.1" y="124.7">.50</text>
<text x="225" y="124.6">.314</text>
<text x="233.2" y="122.4">+.000</text>
<text x="233.8" y="126.5">-.001</text>
<text x="50.1" y="153.2">2 X</text>
<text x="61" y="153.2">.250</text>
<text x="69.2" y="150.9">+.000</text>
<text x="69.8" y="155">-.001</text>
</g>
<g font-size="3.4">
<text x="128.6" y="190.8">MATERIAL:</text>
<text x="179.6" y="190.8">TITLE:</text>
<text x="83.7" y="201.6">DATE:</text>
<text x="129.1" y="201.6">DRAWN BY:</text>
<text x="248.8" y="201">REV</text>
<text x="260.9" y="201">SIZE</text>
<text x="203.4" y="204.6">SHEET 1 OF 1</text>
<text x="227.6" y="204.6">SCALE: 1:1</text>
</g>
<text font-size="3" x="14" y="213.5">SOLIDWORKS Educational Product. For Instructional Use Only.</text>
<g font-size="2.5">
<text x="11.6" y="190.9">UNLESS OTHERWISE SPECIFIED:</text>
<text x="53.3" y="189.6">INTERPRET DRAWING</text>
<text x="11.3" y="194.8">DIMENSIONS ARE IN INCHES</text>
<text x="11.3" y="197.7">TOLERANCES:</text>
<text x="53.3" y="192.5">PER ASME Y14.5 2009</text>
<text x="11.3" y="200.6">ONE PLACE DECIMAL</text>
<text x="11.3" y="203.5">TWO PLACE DECIMAL</text>
<text x="40" y="200.6">.1</text>
<text x="40.3" y="203.5">.01</text>
<text x="11.3" y="206.4">THREE PLACE DECIMAL</text>
<text x="42.3" y="206.4">.005</text>
</g>
</svg>
